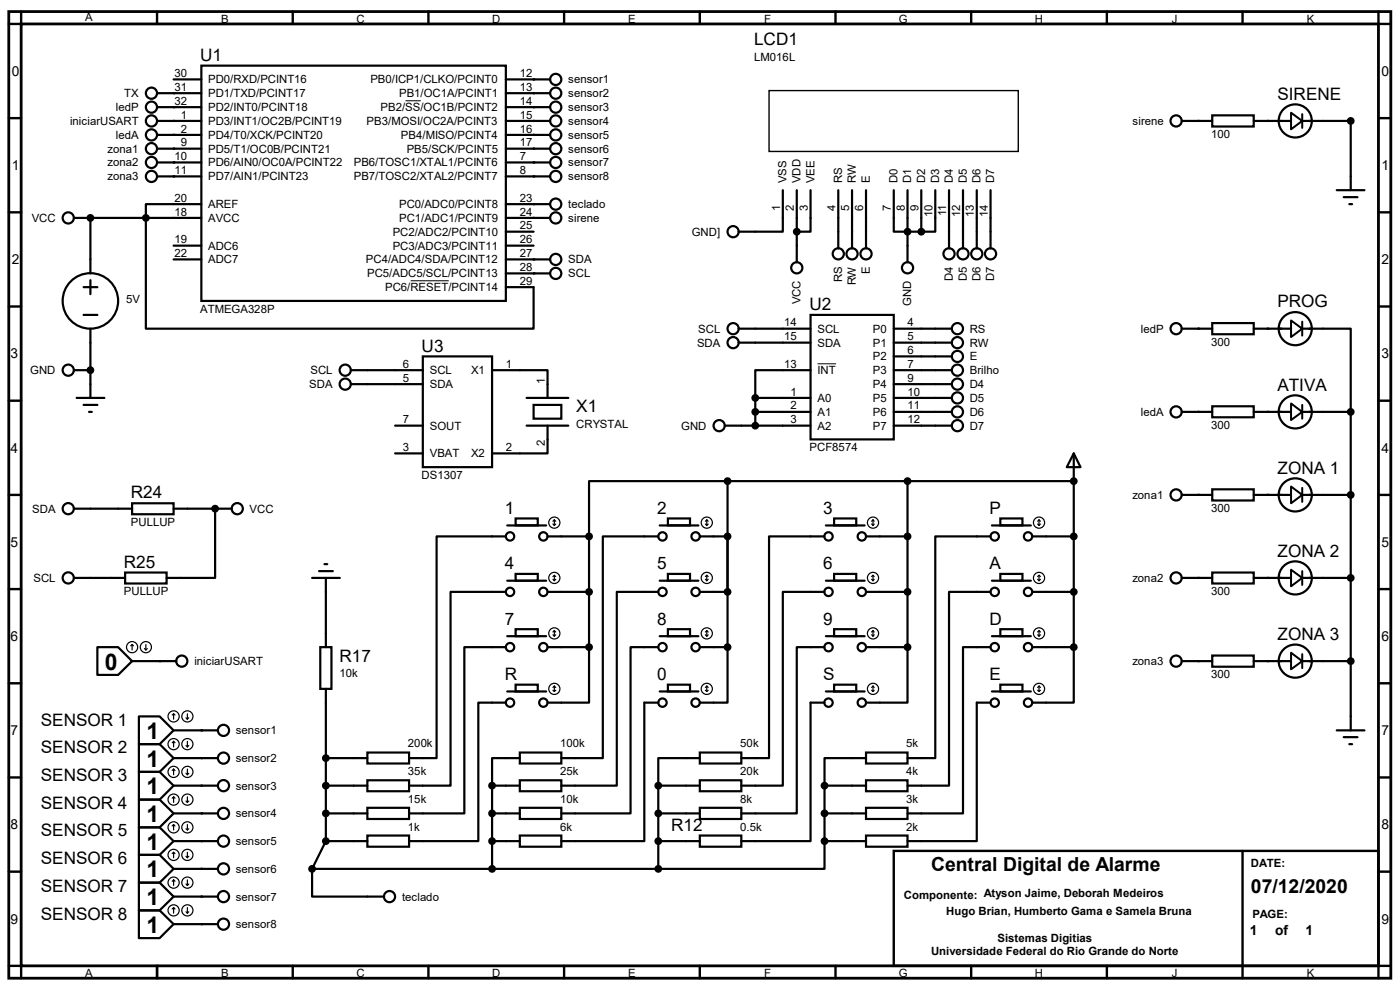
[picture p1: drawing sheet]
<svg xmlns="http://www.w3.org/2000/svg" width="297mm" height="210mm" viewBox="0 0 297 210" stroke-linecap="round" stroke-linejoin="round" font-family="sans-serif">
<path d="M1.9 2.5h293.2v205h-293.2zM4.5 5.1h287.9v199.8h-287.9z" fill="none" stroke="#000" stroke-width=".59"/>
<g fill="none" stroke="#000" stroke-width=".51">
<path d="M4.5 2.5v2.6h-2.6M33.3 2.5v2.6M62.1 2.5v2.6M90.9 2.5v2.6M119.7 2.5v2.6M148.5 2.5v2.6M177.2 2.5v2.6M206 2.5v2.6M234.8 2.5v2.6M263.6 2.5v2.6M292.4 2.5v2.6h2.7M1.9 25.1h2.6"/>
<path d="M292.4 25.1h2.7M1.9 45h2.6M292.4 45h2.7M1.9 65h2.6M292.4 65h2.7M1.9 85h2.6M292.4 85h2.7M1.9 105h2.6M292.4 105h2.7M1.9 125h2.6M292.4 125h2.7M1.9 144.9h2.6"/>
<path d="M292.4 144.9h2.7M1.9 164.9h2.6M292.4 164.9h2.7M1.9 184.9h2.6M189.6 180.5h102.8v24.4h-102.8zM263.6 180.5v27M292.4 184.9h2.7M1.9 204.9h2.6v2.6M33.3 204.9v2.6M62.1 204.9v2.6M90.9 204.9v2.6M119.7 204.9v2.6"/>
<path d="M148.5 204.9v2.6M177.2 204.9v2.6M206 204.9v2.6M234.8 204.9v2.6M295.1 204.9h-2.7v2.6"/>
</g>
<g fill="none" stroke="#000" stroke-width=".47">
<path d="M33.3 19.8h9.4M36.8 16.8h5.9M42.7 13.9h64.6v49.9h-64.6zM107.3 19.8h9.4M107.3 16.8h9.4M33.3 25.7h9.4M33.3 28.6h9.4M33.3 22.7h9.4M33.3 31.5h9.4M33.3 34.5h9.4M33.3 37.4h9.4M107.3 25.7h9.4"/>
<path d="M107.3 28.6h9.4M107.3 22.7h9.4M107.3 31.5h9.4M107.3 34.5h9.4M107.3 37.4h9.4M250.7 25.7h6.5M257.2 24.5h8.8v2.3h-8.8zM266 25.7h7.9M276.3 25.7h10.3v14.6M15.7 46.2h27M19.2 46.2v11.8M19.2 59.4v3"/>
<path d="M36.8 55h5.9M36.8 52.1h5.9M42.7 43.3h-11.8v26.4h82.3v-8.8h-5.9M107.3 49.1h5.9M107.3 46.2h9.4M107.3 43.3h9.4M107.3 55h9.4M107.3 58h9.4M107.3 52.1h5.9M166.1 40.3v8.8h-9.4M169 40.3v15.3M172 40.3v8.8h-3"/>
<path d="M177.8 40.3v12.4M180.8 40.3v12.4M183.7 40.3v12.4M189.6 40.3v8.8h5.9M192.5 40.3v15.3M195.5 40.3v8.8M198.4 40.3v8.8h-2.9M201.3 40.3v12.4M204.3 40.3v12.4M207.2 40.3v12.4M210.1 40.3v12.4M283.6 40.3h5.9"/>
<path d="M285.1 41.8h2.9M286.3 43.3h.6M15.7 78.5h3.5M17.7 60.9h3M17.7 66.8h3M19.2 69.7v14.7M74.4 78.5h15.3M89.7 75.6h14.7v23.5h-14.7zM104.4 78.5h11.8v5.9M156.7 69.7h15.3M156.7 72.7h15.3M172 66.8h17.6v26.4h-17.6z"/>
<path d="M172 78.5h-11.8v5.9M189.6 69.7h12.3M189.6 72.7h12.3M189.6 78.5h12.3M189.6 75.6h12.3M250.7 69.7h6.5M257.2 68.5h8.8v2.4h-8.8zM266 69.7h7.9M276.3 69.7h10.3v17.7M16.3 84.4h5.8M17.7 85.9h3M18.9 87.4h.6"/>
<path d="M74.4 81.5h15.3M83.8 90.3h5.9M83.8 96.2h5.9M111.7 84.4h8.9M111.7 90.3h8.9M113.2 85.9h5.9v2.9h-5.9zM116.2 90.3v5.9h-11.8M153.8 90.3h18.2M160.2 87.4h11.8M160.2 84.4h11.8M160.2 84.4v5.9M189.6 87.4h12.3"/>
<path d="M189.6 84.4h12.3M189.6 90.3h12.3M189.6 81.5h12.3M227.8 96.2l1.4 2.9h-2.9zM227.8 96.2v41.1M250.7 87.4h6.5M257.2 86.2h8.8v2.3h-8.8zM266 87.4h7.9M276.3 87.4h10.3M286.6 87.4v67.5M15.7 107.9h12.3M28 106.8h8.8v2.3h-8.8z"/>
<path d="M36.8 107.9h12.3M45.6 107.9v14.7h-10.3M68.8 119.7h.6M107.3 113.8h-14.7v47h-5.8M107.6 111.5h8.3M109.4 110h4.7v1.5h-4.7zM116.2 113.8h8.8M125 113.8v23.5M139.7 113.8h-11.8v47h-8.8M140 111.5h8.2M141.7 110h4.7v1.5h-4.7zM148.5 113.8h5.8"/>
<path d="M154.3 102.1h-29.3v11.7M154.3 102.1v35.2M154.3 102.1h73.5M174.9 113.8h-11.7v47h-5.9M175.2 111.5h8.2M177 110h4.7v1.5h-4.7zM183.7 113.8h8.8M192.5 102.1v35.2M210.1 113.8h-11.7v47h-5.9M210.4 111.5h8.3M212.2 110h4.7v1.5h-4.7zM219 113.8h8.8"/>
<path d="M250.7 105h6.5M257.2 103.8h8.8v2.4h-8.8zM266 105h7.9M276.3 105h10.3M15.7 122.6h10.8M20.7 137.3h4.4l2.9 3-2.9 2.9h-4.4zM26.5 121.5h8.8v2.3h-8.8zM66.2 122.6h5.9M67.7 121.2h2.9M67.9 137.3h2.4v8.8h-2.4zM69.1 122.6v14.7M107.3 125.6h-11.7v41.1h-8.8"/>
<path d="M107.3 137.3h-8.8v35.3h-11.7M107.6 135h8.3M107.6 123.2h8.3M109.4 133.5h4.7v1.5h-4.7zM109.4 121.8h4.7v1.4h-4.7zM116.2 125.6h8.8M116.2 137.3h8.8M125 137.3v11.8h-8.8M139.7 125.6h-8.8v41.1h-11.8M139.7 137.3h-5.9v35.3h-14.7M140 135h8.2M140 123.2h8.2"/>
<path d="M141.7 121.8h4.7v1.4h-4.7zM141.7 133.5h4.7v1.5h-4.7zM148.5 125.6h5.8M148.5 137.3h5.8M154.3 137.3v11.8h-5.8M174.9 125.6h-8.8v41.1h-8.8M174.9 137.3h-5.9v35.3h-11.7M175.2 135h8.2M175.2 123.2h8.2M177 121.8h4.7v1.4h-4.7zM177 133.5h4.7v1.5h-4.7zM183.7 125.6h8.8"/>
<path d="M183.7 137.3h8.8M192.5 137.3v11.8h-8.8M210.1 125.6h-8.8v41.1h-8.8M210.1 137.3h-5.8v35.3h-11.8M210.4 135h8.3M210.4 123.2h8.3M212.2 121.8h4.7v1.4h-4.7zM212.2 133.5h4.7v1.5h-4.7zM219 125.6h8.8M219 137.3h8.8M227.8 137.3v11.8h-8.8M250.7 122.6h6.5"/>
<path d="M257.2 121.5h8.8v2.3h-8.8zM257.2 139.1h8.8v2.3h-8.8zM266 122.6h7.9M276.3 122.6h10.3M28 140.3h9.4M29.5 152h4.4l2.9 2.9-2.9 3h-4.4zM29.5 157.9h4.4l2.9 2.9-2.9 2.9h-4.4zM36.8 154.9h9.4M69.1 146.1v32.3M77.9 159.6h8.9v2.4h-8.9zM107.3 149.1h-5.8v29.3h-14.7M107.6 146.7h8.3"/>
<path d="M109.4 145.2h4.7v1.5h-4.7zM110.3 159.6h8.8v2.4h-8.8zM139.7 149.1h-3v29.3h-17.6M140 146.7h8.2M141.7 145.2h4.7v1.5h-4.7zM148.5 159.6h8.8v2.4h-8.8zM174.9 149.1h-2.9v29.3h-14.7M175.2 146.7h8.2M177 145.2h4.7v1.5h-4.7zM183.7 159.6h8.8v2.4h-8.8zM210.1 149.1h-2.9v29.3h-14.7M210.4 146.7h8.3"/>
<path d="M212.2 145.2h4.7v1.5h-4.7zM250.7 140.3h6.5M266 140.3h7.9M276.3 140.3h10.3M283.6 154.9h5.9M285.1 156.4h2.9M286.3 157.9h.6M29.5 163.7h4.4l2.9 3-2.9 2.9h-4.4zM29.5 169.6h4.4l2.9 3-2.9 2.9h-4.4zM29.5 175.5h4.4l2.9 2.9-2.9 3h-4.4zM36.8 166.7h9.4M36.8 172.6h9.4"/>
<path d="M36.8 178.4h9.4M36.8 160.8h9.4M69.1 166.7h8.8M69.1 172.6h8.8M69.1 178.4h8.8M69.1 160.8h8.8M69.1 178.4l-2.9 5.9M77.9 165.5h8.9v2.4h-8.9zM77.9 171.4h8.9v2.3h-8.9zM77.9 177.2h8.9v2.4h-8.9zM104.4 166.7h5.9M104.4 172.6h5.9"/>
<path d="M104.4 178.4h5.9M104.4 166.7v17.6M110.3 165.5h8.8v2.4h-8.8zM110.3 171.4h8.8v2.3h-8.8zM110.3 177.2h8.8v2.4h-8.8zM110.3 160.8h-5.9v5.9M139.7 166.7h8.8M139.7 172.6h8.8M139.7 178.4h8.8M139.7 166.7v17.6M148.5 165.5h8.8v2.4h-8.8zM148.5 171.4h8.8v2.3h-8.8z"/>
<path d="M148.5 177.2h8.8v2.4h-8.8zM148.5 160.8h-8.8v5.9M174.9 178.4v5.9h-35.2M174.9 166.7h8.8M174.9 172.6h8.8M174.9 178.4h8.8M174.9 166.7v11.7M183.7 165.5h8.8v2.4h-8.8zM183.7 171.4h8.8v2.3h-8.8zM183.7 177.2h8.8v2.4h-8.8zM183.7 160.8h-8.8v5.9M29.5 181.4h4.4l2.9 2.9-2.9 2.9h-4.4z"/>
<path d="M29.5 187.2h4.4l2.9 3-2.9 2.9h-4.4zM29.5 193.1h4.4l2.9 2.9-2.9 3h-4.4zM36.8 184.3h9.4M36.8 190.2h9.4M36.8 196h9.4M66.2 184.3v5.9h15.3M66.2 184.3h73.5"/>
<circle cx="32.1" cy="19.8" r="1.19"/>
<circle cx="117.9" cy="16.8" r="1.19"/>
<circle cx="117.9" cy="19.8" r="1.19"/>
<circle cx="32.1" cy="37.4" r="1.19"/>
<circle cx="32.1" cy="25.7" r="1.19"/>
<circle cx="32.1" cy="22.7" r="1.19"/>
<circle cx="32.1" cy="31.5" r="1.19"/>
<circle cx="32.1" cy="28.6" r="1.19"/>
<circle cx="32.1" cy="34.5" r="1.19"/>
<circle cx="117.9" cy="28.6" r="1.19"/>
<circle cx="117.9" cy="34.5" r="1.19"/>
<circle cx="117.9" cy="22.7" r="1.19"/>
<circle cx="117.9" cy="37.4" r="1.19"/>
<circle cx="117.9" cy="31.5" r="1.19"/>
<circle cx="117.9" cy="25.7" r="1.19"/>
<circle cx="249.5" cy="25.7" r="1.19"/>
<circle cx="274.8" cy="25.7" r="3.5"/>
<circle cx="14.5" cy="46.2" r="1.19"/>
<circle cx="117.9" cy="46.2" r="1.19"/>
<circle cx="117.9" cy="58" r="1.19"/>
<circle cx="117.9" cy="43.3" r="1.19"/>
<circle cx="117.9" cy="55" r="1.19"/>
<circle cx="155.5" cy="49.1" r="1.19"/>
<circle cx="169" cy="56.8" r="1.19"/>
<circle cx="177.8" cy="53.8" r="1.19"/>
<circle cx="180.8" cy="53.8" r="1.19"/>
<circle cx="183.7" cy="53.8" r="1.19"/>
<circle cx="192.5" cy="56.8" r="1.19"/>
<circle cx="201.3" cy="53.8" r="1.19"/>
<circle cx="204.3" cy="53.8" r="1.19"/>
<circle cx="207.2" cy="53.8" r="1.19"/>
<circle cx="210.1" cy="53.8" r="1.19"/>
<circle cx="14.5" cy="78.5" r="1.19"/>
<circle cx="19.2" cy="63.8" r="5.9"/>
<circle cx="73.2" cy="78.5" r="1.19"/>
<circle cx="155.5" cy="69.7" r="1.19"/>
<circle cx="155.5" cy="72.7" r="1.19"/>
<circle cx="203.1" cy="69.7" r="1.19"/>
<circle cx="203.1" cy="72.7" r="1.19"/>
<circle cx="203.1" cy="78.5" r="1.19"/>
<circle cx="203.1" cy="75.6" r="1.19"/>
<circle cx="249.5" cy="69.7" r="1.19"/>
<circle cx="274.8" cy="69.7" r="3.5"/>
<circle cx="73.2" cy="81.5" r="1.19"/>
<circle cx="152.6" cy="90.3" r="1.19"/>
<circle cx="203.1" cy="90.3" r="1.19"/>
<circle cx="203.1" cy="81.5" r="1.19"/>
<circle cx="203.1" cy="84.4" r="1.19"/>
<circle cx="203.1" cy="87.4" r="1.19"/>
<circle cx="249.5" cy="87.4" r="1.19"/>
<circle cx="274.8" cy="87.4" r="3.5"/>
<circle cx="14.5" cy="107.9" r="1.19"/>
<circle cx="50.3" cy="107.9" r="1.19"/>
<circle cx="108.2" cy="113.8" r=".89"/>
<circle cx="115.3" cy="113.8" r=".89"/>
<circle cx="140.5" cy="113.8" r=".89"/>
<circle cx="147.6" cy="113.8" r=".89"/>
<circle cx="175.8" cy="113.8" r=".89"/>
<circle cx="182.8" cy="113.8" r=".89"/>
<circle cx="211" cy="113.8" r=".89"/>
<circle cx="218.1" cy="113.8" r=".89"/>
<circle cx="249.5" cy="105" r="1.19"/>
<circle cx="274.8" cy="105" r="3.5"/>
<circle cx="14.5" cy="122.6" r="1.19"/>
<circle cx="108.2" cy="137.3" r=".89"/>
<circle cx="108.2" cy="125.6" r=".89"/>
<circle cx="115.3" cy="125.6" r=".89"/>
<circle cx="115.3" cy="137.3" r=".89"/>
<circle cx="140.5" cy="125.6" r=".89"/>
<circle cx="140.5" cy="137.3" r=".89"/>
<circle cx="147.6" cy="137.3" r=".89"/>
<circle cx="147.6" cy="125.6" r=".89"/>
<circle cx="175.8" cy="137.3" r=".89"/>
<circle cx="175.8" cy="125.6" r=".89"/>
<circle cx="182.8" cy="137.3" r=".89"/>
<circle cx="182.8" cy="125.6" r=".89"/>
<circle cx="211" cy="137.3" r=".89"/>
<circle cx="211" cy="125.6" r=".89"/>
<circle cx="218.1" cy="137.3" r=".89"/>
<circle cx="218.1" cy="125.6" r=".89"/>
<circle cx="249.5" cy="122.6" r="1.19"/>
<circle cx="274.8" cy="122.6" r="3.5"/>
<circle cx="38.6" cy="140.3" r="1.19"/>
<circle cx="47.4" cy="154.9" r="1.19"/>
<circle cx="108.2" cy="149.1" r=".89"/>
<circle cx="115.3" cy="149.1" r=".89"/>
<circle cx="140.5" cy="149.1" r=".89"/>
<circle cx="147.6" cy="149.1" r=".89"/>
<circle cx="175.8" cy="149.1" r=".89"/>
<circle cx="182.8" cy="149.1" r=".89"/>
<circle cx="211" cy="149.1" r=".89"/>
<circle cx="218.1" cy="149.1" r=".89"/>
<circle cx="249.5" cy="140.3" r="1.19"/>
<circle cx="274.8" cy="140.2" r="3.5"/>
<circle cx="47.4" cy="160.8" r="1.19"/>
<circle cx="47.4" cy="166.7" r="1.19"/>
<circle cx="47.4" cy="178.4" r="1.19"/>
<circle cx="47.4" cy="172.6" r="1.19"/>
<circle cx="47.4" cy="196" r="1.19"/>
<circle cx="47.4" cy="184.3" r="1.19"/>
<circle cx="47.4" cy="190.2" r="1.19"/>
<circle cx="82.6" cy="190.2" r="1.19"/>
</g>
<g fill="#000">
<circle cx="36.8" cy="19.8" r=".23"/>
<circle cx="113.2" cy="19.8" r=".23"/>
<circle cx="113.2" cy="16.8" r=".23"/>
<circle cx="36.8" cy="34.5" r=".23"/>
<circle cx="36.8" cy="37.4" r=".23"/>
<circle cx="36.8" cy="25.7" r=".23"/>
<circle cx="36.8" cy="28.6" r=".23"/>
<circle cx="36.8" cy="22.7" r=".23"/>
<circle cx="36.8" cy="31.5" r=".23"/>
<circle cx="113.2" cy="28.6" r=".23"/>
<circle cx="113.2" cy="31.5" r=".23"/>
<circle cx="113.2" cy="25.7" r=".23"/>
<circle cx="113.2" cy="37.4" r=".23"/>
<circle cx="113.2" cy="34.5" r=".23"/>
<circle cx="113.2" cy="22.7" r=".23"/>
<circle cx="254.2" cy="25.7" r=".23"/>
<circle cx="268.9" cy="25.7" r=".23"/>
<circle cx="19.2" cy="46.2" r=".23"/>
<circle cx="113.2" cy="58" r=".23"/>
<circle cx="113.2" cy="46.2" r=".23"/>
<circle cx="113.2" cy="43.3" r=".23"/>
<circle cx="113.2" cy="55" r=".23"/>
<circle cx="19.2" cy="78.5" r=".23"/>
<circle cx="254.2" cy="69.7" r=".23"/>
<circle cx="268.9" cy="69.7" r=".23"/>
<circle cx="254.2" cy="87.4" r=".23"/>
<circle cx="268.9" cy="87.4" r=".23"/>
<circle cx="45.6" cy="107.9" r=".23"/>
<circle cx="227.8" cy="102.1" r=".23"/>
<circle cx="254.2" cy="105" r=".23"/>
<circle cx="268.9" cy="105" r=".23"/>
<circle cx="254.2" cy="122.6" r=".23"/>
<circle cx="268.9" cy="122.6" r=".23"/>
<circle cx="33.9" cy="140.3" r=".23"/>
<circle cx="42.7" cy="154.9" r=".23"/>
<circle cx="254.2" cy="140.3" r=".23"/>
<circle cx="268.9" cy="140.3" r=".23"/>
<circle cx="42.7" cy="160.8" r=".23"/>
<circle cx="42.7" cy="166.7" r=".23"/>
<circle cx="42.7" cy="172.6" r=".23"/>
<circle cx="42.7" cy="178.4" r=".23"/>
<circle cx="42.7" cy="184.3" r=".23"/>
<circle cx="42.7" cy="190.2" r=".23"/>
<circle cx="42.7" cy="196" r=".23"/>
</g>
<g fill="none" stroke="#000" stroke-width=".25">
<path d="M117.3 111.2l.3 .3M117.6 110.3v1.2M117.6 110.3l-.3 .3M117.6 110.3l.3 .3M117.9 111.2l-.3 .3M149.6 111.2l.3 .3M149.9 110.3v1.2M149.9 110.3l-.3 .3M149.9 110.3l.3 .3M150.2 111.2l-.3 .3M184.9 111.2l.3 .3M185.2 110.3v1.2"/>
<path d="M185.2 110.3l-.3 .3M185.2 110.3l.3 .3M185.5 111.2l-.3 .3M220.1 111.2l.3 .3M220.4 110.3v1.2M220.4 110.3l-.3 .3M220.4 110.3l.3 .3M220.7 111.2l-.3 .3M28 136.7l-.3 .3M28 136.7l.3 .3M28 136.7v1.2M30.6 137.6l.3 .3"/>
<path d="M30.9 136.7v1.2M31.2 137.6l-.3 .3M117.3 134.7l.3 .3M117.3 122.9l.3 .3M117.6 122v1.2M117.6 133.8v1.2M117.6 133.8l-.3 .3M117.6 133.8l.3 .3M117.6 122l-.3 .3M117.6 122l.3 .3M117.9 134.7l-.3 .3M117.9 122.9l-.3 .3"/>
<path d="M149.6 122.9l.3 .3M149.6 134.7l.3 .3M149.9 122v1.2M149.9 133.8v1.2M149.9 122l-.3 .3M149.9 122l.3 .3M149.9 133.8l-.3 .3M149.9 133.8l.3 .3M150.2 122.9l-.3 .3M150.2 134.7l-.3 .3M184.9 122.9l.3 .3M184.9 134.7l.3 .3"/>
<path d="M185.2 122v1.2M185.2 133.8v1.2M185.2 122l-.3 .3M185.2 122l.3 .3M185.2 133.8l-.3 .3M185.2 133.8l.3 .3M185.5 122.9l-.3 .3M185.5 134.7l-.3 .3M220.1 122.9l.3 .3M220.1 134.7l.3 .3M220.4 122v1.2M220.4 133.8v1.2"/>
<path d="M220.4 122l-.3 .3M220.4 122l.3 .3M220.4 133.8l-.3 .3M220.4 133.8l.3 .3M220.7 122.9l-.3 .3M220.7 134.7l-.3 .3M36.8 151.4l-.3 .3M36.8 151.4l.3 .3M36.8 151.4v1.2M36.8 157.3v1.2M36.8 157.3l-.3 .3M36.8 157.3l.3 .3"/>
<path d="M39.5 152.3l.3 .3M39.5 158.2l.3 .3M39.8 151.4v1.2M39.8 157.3v1.2M40 152.3l-.2 .3M40 158.2l-.2 .3M117.3 146.4l.3 .3M117.6 145.5v1.2M117.6 145.5l-.3 .3M117.6 145.5l.3 .3M117.9 146.4l-.3 .3M149.6 146.4l.3 .3"/>
<path d="M149.9 145.5v1.2M149.9 145.5l-.3 .3M149.9 145.5l.3 .3M150.2 146.4l-.3 .3M184.9 146.4l.3 .3M185.2 145.5v1.2M185.2 145.5l-.3 .3M185.2 145.5l.3 .3M185.5 146.4l-.3 .3M220.1 146.4l.3 .3M220.4 145.5v1.2M220.4 145.5l-.3 .3"/>
<path d="M220.4 145.5l.3 .3M220.7 146.4l-.3 .3M36.8 163.2v1.1M36.8 169v1.2M36.8 174.9v1.2M36.8 163.2l-.3 .2M36.8 163.2l.3 .2M36.8 169l-.3 .3M36.8 169l.3 .3M36.8 174.9l-.3 .3M36.8 174.9l.3 .3M39.5 164l.3 .3"/>
<path d="M39.5 169.9l.3 .3M39.5 175.8l.3 .3M39.8 163.2v1.1M39.8 169v1.2M39.8 174.9v1.2M40 164l-.2 .3M40 169.9l-.2 .3M40 175.8l-.2 .3M36.8 180.8v1.1M36.8 186.6v1.2M36.8 192.5v1.2M36.8 180.8l-.3 .3"/>
<path d="M36.8 180.8l.3 .3M36.8 186.6l-.3 .3M36.8 186.6l.3 .3M36.8 192.5l-.3 .3M36.8 192.5l.3 .3M39.5 181.7l.3 .2M39.5 187.5l.3 .3M39.5 193.4l.3 .3M39.8 180.8v1.1M39.8 186.6v1.2M39.8 192.5v1.2M40 181.7l-.2 .2"/>
<path d="M40 187.5l-.2 .3M40 193.4l-.2 .3"/>
<circle cx="117.6" cy="110.9" r="1.19"/>
<circle cx="149.9" cy="110.9" r="1.19"/>
<circle cx="185.2" cy="110.9" r="1.19"/>
<circle cx="220.4" cy="110.9" r="1.19"/>
<circle cx="28" cy="137.3" r="1.19"/>
<circle cx="30.9" cy="137.3" r="1.19"/>
<circle cx="117.6" cy="122.6" r="1.19"/>
<circle cx="117.6" cy="134.4" r="1.19"/>
<circle cx="149.9" cy="122.6" r="1.19"/>
<circle cx="149.9" cy="134.4" r="1.19"/>
<circle cx="185.2" cy="122.6" r="1.19"/>
<circle cx="185.2" cy="134.4" r="1.19"/>
<circle cx="220.4" cy="122.6" r="1.19"/>
<circle cx="220.4" cy="134.4" r="1.19"/>
<circle cx="36.8" cy="152" r="1.19"/>
<circle cx="36.8" cy="157.9" r="1.19"/>
<circle cx="39.8" cy="152" r="1.19"/>
<circle cx="39.8" cy="157.9" r="1.19"/>
<circle cx="117.6" cy="146.1" r="1.19"/>
<circle cx="149.9" cy="146.1" r="1.19"/>
<circle cx="185.2" cy="146.1" r="1.19"/>
<circle cx="220.4" cy="146.1" r="1.19"/>
<circle cx="36.8" cy="163.7" r="1.19"/>
<circle cx="36.8" cy="169.6" r="1.19"/>
<circle cx="36.8" cy="175.5" r="1.19"/>
<circle cx="39.8" cy="175.5" r="1.19"/>
<circle cx="39.8" cy="163.7" r="1.19"/>
<circle cx="39.8" cy="169.6" r="1.19"/>
<circle cx="36.8" cy="187.2" r="1.19"/>
<circle cx="36.8" cy="193.1" r="1.19"/>
<circle cx="36.8" cy="181.4" r="1.19"/>
<circle cx="39.8" cy="187.2" r="1.19"/>
<circle cx="39.8" cy="181.4" r="1.19"/>
<circle cx="39.8" cy="193.1" r="1.19"/>
</g>
<g fill="#000" stroke="#000" stroke-width=".47">
<circle cx="286.6" cy="25.7" r=".59"/>
<circle cx="19.2" cy="46.2" r=".59"/>
<circle cx="30.9" cy="46.2" r=".59"/>
<circle cx="169" cy="49.1" r=".59"/>
<circle cx="192.5" cy="49.1" r=".59"/>
<circle cx="195.5" cy="49.1" r=".59"/>
<circle cx="19.2" cy="78.5" r=".59"/>
<circle cx="160.2" cy="84.4" r=".59"/>
<circle cx="160.2" cy="90.3" r=".59"/>
<circle cx="160.2" cy="87.4" r=".59"/>
<circle cx="286.6" cy="87.4" r=".59"/>
<circle cx="45.6" cy="107.9" r=".59"/>
<circle cx="125" cy="113.8" r=".59"/>
<circle cx="154.3" cy="113.8" r=".59"/>
<circle cx="154.3" cy="102.1" r=".59"/>
<circle cx="192.5" cy="102.1" r=".59"/>
<circle cx="192.5" cy="113.8" r=".59"/>
<circle cx="227.8" cy="102.1" r=".59"/>
<circle cx="227.8" cy="113.8" r=".59"/>
<circle cx="286.6" cy="105" r=".59"/>
<circle cx="125" cy="137.3" r=".59"/>
<circle cx="125" cy="125.6" r=".59"/>
<circle cx="154.3" cy="125.6" r=".59"/>
<circle cx="154.3" cy="137.3" r=".59"/>
<circle cx="192.5" cy="137.3" r=".59"/>
<circle cx="192.5" cy="125.6" r=".59"/>
<circle cx="227.8" cy="125.6" r=".59"/>
<circle cx="227.8" cy="137.3" r=".59"/>
<circle cx="286.6" cy="122.6" r=".59"/>
<circle cx="286.6" cy="140.3" r=".59"/>
<circle cx="69.1" cy="178.4" r=".59"/>
<circle cx="69.1" cy="160.8" r=".59"/>
<circle cx="69.1" cy="166.7" r=".59"/>
<circle cx="69.1" cy="172.6" r=".59"/>
<circle cx="104.4" cy="166.7" r=".59"/>
<circle cx="104.4" cy="172.6" r=".59"/>
<circle cx="104.4" cy="178.4" r=".59"/>
<circle cx="139.7" cy="178.4" r=".59"/>
<circle cx="139.7" cy="166.7" r=".59"/>
<circle cx="139.7" cy="172.6" r=".59"/>
<circle cx="174.9" cy="166.7" r=".59"/>
<circle cx="174.9" cy="172.6" r=".59"/>
<circle cx="174.9" cy="178.4" r=".59"/>
<circle cx="66.2" cy="184.3" r=".59"/>
<circle cx="104.4" cy="184.3" r=".59"/>
<circle cx="139.7" cy="184.3" r=".59"/>
</g>
<path d="M273.9 23.9l2.4 1.8-2.4 1.7zM276.3 24.2v2.9M273.9 68l2.4 1.7-2.4 1.8zM276.3 68.2v3M273.9 85.6l2.4 1.8-2.4 1.7zM276.3 85.9v2.9M273.9 103.2l2.4 1.8-2.4 1.8zM276.3 103.5v3M273.9 120.9l2.4 1.7-2.4 1.8zM273.9 138.5l2.4 1.8-2.4 1.7zM276.3 121.2v2.9M276.3 138.8v2.9" fill="none" stroke="#000" stroke-width=".42"/>
<path d="M86 21.4h3.3M87.1 59.6h8.1M173.4 77.2h4" fill="none" stroke="#000" stroke-width=".21"/>
<path d="M163.2 19.2h52.8v12.9h-52.8z" fill="none" stroke="#000" stroke-width=".3"/>
<g font-size="4.9">
<text x="22.2" y="142.1">0</text>
<text x="31.1" y="156.8">1</text>
<text x="31.1" y="162.6">1</text>
<text x="31.1" y="168.5">1</text>
<text x="31.1" y="174.4">1</text>
<text x="31.1" y="180.3">1</text>
<text x="31.1" y="186.1">1</text>
<text x="31.1" y="192">1</text>
<text x="31.1" y="197.9">1</text>
</g>
<g font-size="4.1">
<text x="197.5" y="184.7">Central Digital de Alarme</text>
<text x="265.4" y="189.4">07/12/2020</text>
</g>
<g font-size="3.6">
<text x="160" y="9.7">LCD1</text>
<text x="42.5" y="12.9">U1</text>
<text x="271" y="21.1">SIRENE</text>
<text x="171.7" y="65.8">U2</text>
<text x="271" y="65.2">PROG</text>
<text x="89.5" y="74.6">U3</text>
<text x="271" y="82.8">ATIVA</text>
<text x="122.3" y="87.5">X1</text>
<text x="271" y="100.5">ZONA 1</text>
<text x="27.8" y="105.7">R24</text>
<text x="107.1" y="109">1</text>
<text x="139.4" y="109">2</text>
<text x="174.7" y="109">3</text>
<text x="209.9" y="109">P</text>
<text x="271" y="118.1">ZONA 2</text>
<text x="26.3" y="120.4">R25</text>
<text x="107.1" y="120.7">4</text>
<text x="139.4" y="120.7">5</text>
<text x="174.7" y="120.7">6</text>
<text x="209.9" y="120.7">A</text>
<text x="107.1" y="132.5">7</text>
<text x="139.4" y="132.5">8</text>
<text x="174.7" y="132.5">9</text>
<text x="209.9" y="132.5">D</text>
<text x="271" y="135.7">ZONA 3</text>
<text x="72" y="140.4">R17</text>
<text x="107.1" y="144.2">R</text>
<text x="139.4" y="144.2">0</text>
<text x="174.7" y="144.2">S</text>
<text x="209.9" y="144.2">E</text>
<text x="8.7" y="153.9">SENSOR 1</text>
<text x="8.7" y="159.8">SENSOR 2</text>
<text x="8.7" y="165.7">SENSOR 3</text>
<text x="8.7" y="171.6">SENSOR 4</text>
<text x="8.7" y="177.4">SENSOR 5</text>
<text x="142.4" y="176.3">R12</text>
<text x="8.7" y="183.3">SENSOR 6</text>
<text x="8.7" y="189.2">SENSOR 7</text>
<text x="8.7" y="195.1">SENSOR 8</text>
</g>
<g font-size="2.9">
<text x="2.5" y="16.1">0</text>
<text x="293.1" y="16.1">0</text>
<text x="2.5" y="36.1">1</text>
<text x="293.1" y="36.1">1</text>
<text x="2.5" y="56">2</text>
<text x="293.1" y="56">2</text>
<text x="2.2" y="76">3</text>
<text x="293.1" y="76">3</text>
<text x="2.2" y="96">4</text>
<text x="293.1" y="96">4</text>
<text x="2.2" y="116">5</text>
<text x="293.1" y="116">5</text>
<text x="2.2" y="136">6</text>
<text x="293.1" y="136">6</text>
<text x="2.2" y="156">7</text>
<text x="293.1" y="156">7</text>
<text x="2.2" y="175.9">8</text>
<text x="293.1" y="175.9">8</text>
<text x="2.2" y="195.9">9</text>
<text x="293.1" y="195.9">9</text>
<text x="265.2" y="198.3">1</text>
<text x="270.5" y="198.3">of</text>
<text x="276.9" y="198.3">1</text>
</g>
<g font-size="2.4">
<text x="18.1" y="4.5">A</text>
<text x="46.9" y="4.8">B</text>
<text x="75.6" y="4.8">C</text>
<text x="104.4" y="4.8">D</text>
<text x="133.3" y="4.8">E</text>
<text x="162.1" y="4.8">F</text>
<text x="190.7" y="4.8">G</text>
<text x="219.5" y="4.8">H</text>
<text x="248.6" y="4.8">J</text>
<text x="277.2" y="4.8">K</text>
<text x="37" y="16.3">30</text>
<text x="44.2" y="17.7">PD0/RXD/PCINT16</text>
<text x="78.6" y="17.7">PB0/ICP1/CLKO/PCINT0</text>
<text x="110.3" y="16.3">12</text>
<text x="120.6" y="17.7">sensor1</text>
<text x="160" y="13">LM016L</text>
<text x="24.6" y="23.6">ledP</text>
<text x="26.4" y="20.6">TX</text>
<text x="37" y="22.2">32</text>
<text x="37" y="19.3">31</text>
<text x="44.2" y="23.6">PD2/INT0/PCINT18</text>
<text x="44.2" y="20.6">PD1/TXD/PCINT17</text>
<text x="80.7" y="23.6">PB2/SS/OC1B/PCINT2</text>
<text x="84.7" y="20.6">PB1/OC1A/PCINT1</text>
<text x="110.3" y="19.3">13</text>
<text x="110.3" y="22.2">14</text>
<text x="120.6" y="23.6">sensor3</text>
<text x="120.6" y="20.6">sensor2</text>
<text x="14.9" y="26.5">iniciarUSART</text>
<text x="24.6" y="29.5">ledA</text>
<text x="38.4" y="28.1">2</text>
<text x="38.4" y="25.1">1</text>
<text x="44.2" y="29.5">PD4/T0/XCK/PCINT20</text>
<text x="44.2" y="26.5">PD3/INT1/OC2B/PCINT19</text>
<text x="77.8" y="26.5">PB3/MOSI/OC2A/PCINT3</text>
<text x="85" y="29.5">PB4/MISO/PCINT4</text>
<text x="110.3" y="25.1">15</text>
<text x="110.3" y="28.1">16</text>
<text x="120.6" y="29.5">sensor5</text>
<text x="120.6" y="26.5">sensor4</text>
<text x="240.3" y="26.5">sirene</text>
<text x="256.9" y="29.3">100</text>
<text x="22.8" y="32.4">zona1</text>
<text x="22.8" y="35.3">zona2</text>
<text x="37" y="34">10</text>
<text x="38.4" y="31">9</text>
<text x="44.2" y="35.3">PD6/AIN0/OC0A/PCINT22</text>
<text x="44.2" y="32.4">PD5/T1/OC0B/PCINT21</text>
<text x="75.1" y="35.3">PB6/TOSC1/XTAL1/PCINT6</text>
<text x="86.3" y="32.4">PB5/SCK/PCINT5</text>
<text x="110.3" y="31">17</text>
<text x="110.3" y="34">7</text>
<text x="120.6" y="32.4">sensor6</text>
<text x="120.6" y="35.3">sensor7</text>
<text x="22.8" y="38.3">zona3</text>
<text x="37" y="36.9">11</text>
<text x="44.2" y="38.3">PD7/AIN1/PCINT23</text>
<text x="75.1" y="38.3">PB7/TOSC2/XTAL2/PCINT7</text>
<text x="110.3" y="36.9">8</text>
<text x="120.6" y="38.3">sensor8</text>
<text x="166.9" y="38.9" transform="rotate(-90 166.9 38.9)">VSS</text>
<text x="169.8" y="38.9" transform="rotate(-90 169.8 38.9)">VDD</text>
<text x="172.8" y="38.9" transform="rotate(-90 172.8 38.9)">VEE</text>
<text x="178.6" y="38.9" transform="rotate(-90 178.6 38.9)">RS</text>
<text x="181.6" y="38.9" transform="rotate(-90 181.6 38.9)">RW</text>
<text x="184.5" y="38.9" transform="rotate(-90 184.5 38.9)">E</text>
<text x="190.4" y="38.9" transform="rotate(-90 190.4 38.9)">D0</text>
<text x="193.3" y="38.9" transform="rotate(-90 193.3 38.9)">D1</text>
<text x="196.3" y="38.9" transform="rotate(-90 196.3 38.9)">D2</text>
<text x="199.2" y="38.9" transform="rotate(-90 199.2 38.9)">D3</text>
<text x="202.1" y="38.9" transform="rotate(-90 202.1 38.9)">D4</text>
<text x="205.1" y="38.9" transform="rotate(-90 205.1 38.9)">D5</text>
<text x="208" y="38.9" transform="rotate(-90 208 38.9)">D6</text>
<text x="210.9" y="38.9" transform="rotate(-90 210.9 38.9)">D7</text>
<text x="6.7" y="47.1">VCC</text>
<text x="37" y="45.7">18</text>
<text x="37" y="42.8">20</text>
<text x="44.2" y="47.1">AVCC</text>
<text x="44.2" y="44.2">AREF</text>
<text x="84.7" y="47.1">PC1/ADC1/PCINT9</text>
<text x="84.7" y="44.2">PC0/ADC0/PCINT8</text>
<text x="110.3" y="45.7">24</text>
<text x="110.3" y="42.8">23</text>
<text x="120.6" y="47.1">sirene</text>
<text x="120.6" y="44.2">teclado</text>
<text x="165.5" y="44.7" transform="rotate(-90 165.5 44.7)">1</text>
<text x="168.4" y="44.7" transform="rotate(-90 168.4 44.7)">2</text>
<text x="171.4" y="44.7" transform="rotate(-90 171.4 44.7)">3</text>
<text x="177.2" y="44.7" transform="rotate(-90 177.2 44.7)">4</text>
<text x="180.2" y="44.7" transform="rotate(-90 180.2 44.7)">5</text>
<text x="183.1" y="44.7" transform="rotate(-90 183.1 44.7)">6</text>
<text x="189" y="44.7" transform="rotate(-90 189 44.7)">7</text>
<text x="191.9" y="44.7" transform="rotate(-90 191.9 44.7)">8</text>
<text x="194.9" y="44.7" transform="rotate(-90 194.9 44.7)">9</text>
<text x="197.8" y="46" transform="rotate(-90 197.8 46)">10</text>
<text x="200.7" y="45.8" transform="rotate(-90 200.7 45.8)">11</text>
<text x="203.7" y="46" transform="rotate(-90 203.7 46)">12</text>
<text x="206.6" y="46" transform="rotate(-90 206.6 46)">13</text>
<text x="209.6" y="46" transform="rotate(-90 209.6 46)">14</text>
<text x="37" y="51.6">19</text>
<text x="44.2" y="53">ADC6</text>
<text x="83.3" y="53">PC3/ADC3/PCINT11</text>
<text x="83.3" y="50">PC2/ADC2/PCINT10</text>
<text x="110.3" y="51.6">26</text>
<text x="110.3" y="48.6">25</text>
<text x="146.8" y="50">GND]</text>
<text x="37" y="54.5">22</text>
<text x="44.2" y="55.9">ADC7</text>
<text x="77.6" y="55.9">PC4/ADC4/SDA/PCINT12</text>
<text x="77.9" y="58.8">PC5/ADC5/SCL/PCINT13</text>
<text x="110.3" y="57.5">28</text>
<text x="110.3" y="54.5">27</text>
<text x="120.6" y="55.9">SDA</text>
<text x="120.6" y="58.8">SCL</text>
<text x="178.6" y="59.9" transform="rotate(-90 178.6 59.9)">RS</text>
<text x="184.5" y="58.1" transform="rotate(-90 184.5 58.1)">E</text>
<text x="202.1" y="59.6" transform="rotate(-90 202.1 59.6)">D4</text>
<text x="205.1" y="59.6" transform="rotate(-90 205.1 59.6)">D5</text>
<text x="208" y="59.6" transform="rotate(-90 208 59.6)">D6</text>
<text x="210.9" y="59.6" transform="rotate(-90 210.9 59.6)">D7</text>
<text x="26.8" y="64.3">5V</text>
<text x="81.7" y="61.8">PC6/RESET/PCINT14</text>
<text x="110.3" y="60.4">29</text>
<text x="169.8" y="64.6" transform="rotate(-90 169.8 64.6)">VCC</text>
<text x="181.6" y="60.5" transform="rotate(-90 181.6 60.5)">RW</text>
<text x="193.3" y="64.9" transform="rotate(-90 193.3 64.9)">GND</text>
<text x="42.5" y="66.3">ATMEGA328P</text>
<text x="148.1" y="70.6">SCL</text>
<text x="166.3" y="69.2">14</text>
<text x="173.4" y="70.6">SCL</text>
<text x="185.2" y="70.6">P0</text>
<text x="192.5" y="69.2">4</text>
<text x="205.7" y="70.6">RS</text>
<text x="242" y="70.6">ledP</text>
<text x="147.9" y="73.5">SDA</text>
<text x="166.3" y="72.2">15</text>
<text x="173.4" y="73.5">SDA</text>
<text x="185.2" y="73.5">P1</text>
<text x="185.2" y="76.5">P2</text>
<text x="192.5" y="72.2">5</text>
<text x="192.5" y="75.1">6</text>
<text x="205.7" y="73.5">RW</text>
<text x="205.7" y="76.5">E</text>
<text x="256.9" y="73.4">300</text>
<text x="6.4" y="79.4">GND</text>
<text x="65.6" y="82.3">SDA</text>
<text x="65.9" y="79.4">SCL</text>
<text x="85.4" y="78">6</text>
<text x="85.4" y="81">5</text>
<text x="91.2" y="79.4">SCL</text>
<text x="91.2" y="82.3">SDA</text>
<text x="99.9" y="79.4">X1</text>
<text x="107.3" y="78">1</text>
<text x="115.6" y="81.5" transform="rotate(-90 115.6 81.5)">1</text>
<text x="166.3" y="78">13</text>
<text x="167.7" y="83.9">1</text>
<text x="173.4" y="79.4">INT</text>
<text x="185.2" y="79.4">P3</text>
<text x="185.2" y="82.3">P4</text>
<text x="192.5" y="78">7</text>
<text x="192.5" y="81">9</text>
<text x="192.5" y="83.9">10</text>
<text x="205.7" y="79.4">Brilho</text>
<text x="205.7" y="82.3">D4</text>
<text x="85.4" y="89.8">7</text>
<text x="167.7" y="86.9">2</text>
<text x="167.7" y="89.8">3</text>
<text x="173.4" y="85.3">A0</text>
<text x="173.4" y="88.2">A1</text>
<text x="185.2" y="85.3">P5</text>
<text x="185.2" y="88.2">P6</text>
<text x="192.5" y="86.9">11</text>
<text x="192.5" y="89.8">12</text>
<text x="205.7" y="85.3">D5</text>
<text x="205.7" y="88.2">D6</text>
<text x="242" y="88.2">ledA</text>
<text x="85.4" y="95.7">3</text>
<text x="91.2" y="91.1">SOUT</text>
<text x="107.3" y="95.7">2</text>
<text x="115.6" y="94.6" transform="rotate(-90 115.6 94.6)">2</text>
<text x="122.3" y="90.8">CRYSTAL</text>
<text x="144.5" y="91.1">GND</text>
<text x="171.7" y="95.7">PCF8574</text>
<text x="173.4" y="91.1">A2</text>
<text x="185.2" y="91.1">P7</text>
<text x="205.7" y="91.1">D7</text>
<text x="256.9" y="91">300</text>
<text x="89.5" y="101.6">DS1307</text>
<text x="91.2" y="97">VBAT</text>
<text x="99.9" y="97">X2</text>
<text x="240.2" y="105.8">zona1</text>
<text x="6.9" y="108.8">SDA</text>
<text x="27.8" y="111.5">PULLUP</text>
<text x="53" y="108.8">VCC</text>
<text x="256.9" y="108.6">300</text>
<text x="7.1" y="123.4">SCL</text>
<text x="240.2" y="123.4">zona2</text>
<text x="26.3" y="126.2">PULLUP</text>
<text x="256.9" y="126.2">300</text>
<text x="41.2" y="141.1">iniciarUSART</text>
<text x="72" y="143.7">10k</text>
<text x="240.2" y="141.1">zona3</text>
<text x="256.9" y="143.8">300</text>
<text x="50" y="155.8">sensor1</text>
<text x="50" y="161.7">sensor2</text>
<text x="86.5" y="158.5">200k</text>
<text x="118.8" y="158.5">100k</text>
<text x="157.1" y="158.5">50k</text>
<text x="192.3" y="158.5">5k</text>
<text x="50" y="167.5">sensor3</text>
<text x="86.5" y="164.4">35k</text>
<text x="118.8" y="164.4">25k</text>
<text x="157.1" y="164.4">20k</text>
<text x="192.3" y="164.4">4k</text>
<text x="50" y="173.4">sensor4</text>
<text x="86.5" y="170.3">15k</text>
<text x="118.8" y="170.3">10k</text>
<text x="157.1" y="170.3">8k</text>
<text x="192.3" y="170.3">3k</text>
<text x="50" y="179.3">sensor5</text>
<text x="86.5" y="176.2">1k</text>
<text x="118.8" y="176.2">6k</text>
<text x="157.1" y="176.2">0.5k</text>
<text x="192.3" y="176.2">2k</text>
<text x="50" y="185.2">sensor6</text>
<text x="265.4" y="183.9">DATE:</text>
<text x="50" y="191.1">sensor7</text>
<text x="85.3" y="191.1">teclado</text>
<text x="191.8" y="190.8">Componente: Atyson Jaime, Deborah Medeiros</text>
<text x="50" y="196.9">sensor8</text>
<text x="200.7" y="194">Hugo Brian, Humberto Gama e Samela Bruna</text>
<text x="265.7" y="194.7">PAGE:</text>
<text x="197.5" y="202.6">Universidade Federal do Rio Grande do Norte</text>
<text x="211.6" y="199.7">Sistemas Digitias</text>
<text x="18.1" y="207.2">A</text>
<text x="46.9" y="207.2">B</text>
<text x="75.6" y="207.2">C</text>
<text x="104.4" y="207.2">D</text>
<text x="133.3" y="207.2">E</text>
<text x="162.1" y="207.2">F</text>
<text x="190.7" y="207.2">G</text>
<text x="219.5" y="207.2">H</text>
<text x="248.6" y="207.2">J</text>
<text x="277.2" y="207.2">K</text>
</g>
</svg>
